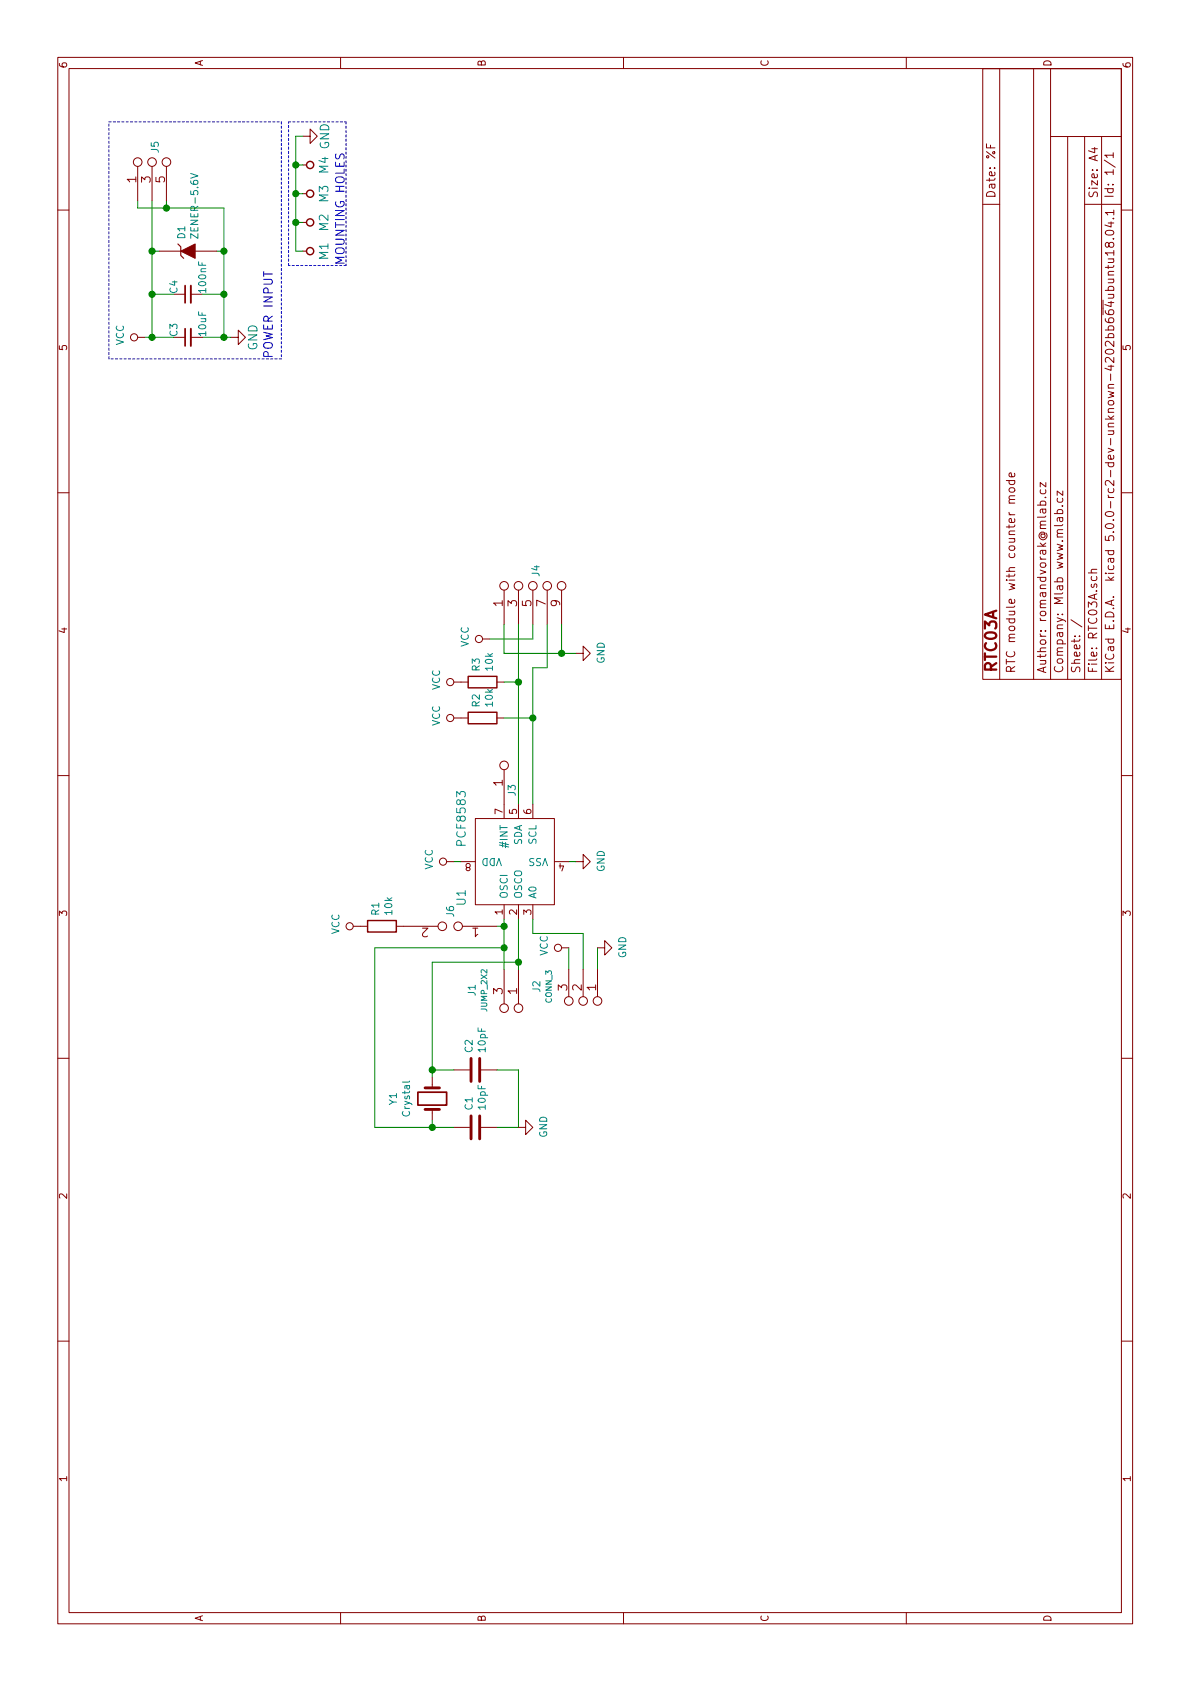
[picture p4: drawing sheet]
<svg xmlns="http://www.w3.org/2000/svg" width="210mm" height="297mm" viewBox="0 0 210 297" stroke-linecap="round" stroke-linejoin="round" font-family="sans-serif">
<g fill="none" stroke="#840000" stroke-width=".18">
<path d="M10.2 10.1h189.8v276.8h-189.8zM12.2 12.1h185.9v272.8h-185.9zM60.2 10.1v2M110.1 10.1v2M160.1 10.1v2M173.6 12.1h24.4v107.9h-24.4zM176.6 12.1v107.9M182.6 12.1v107.9M185.6 12.1v107.9M10.2 37.1h2M24.3 29.4v6.1M26.9 29.4v6.1"/>
<path d="M29.4 29.4v6.1M53.5 24.1h1.3v-1.3l1.2 1.3-1.2 1.2v-1.2M53.5 39.3h.6M53.5 34.2h.6M53.5 29.1h.6M173.6 36.1h3M174.2 25.4v.7h1.5M174.9 25.6v.5M185.6 24.1h12.4M188.6 24.1v95.9M191.6 36.1h6.5M191.6 24.1v95.9"/>
<path d="M192.8 26.3h1M193.3 26.1v.9l-1-.4M194.6 24.1v95.9M195 28.3l2 1.3M195.7 39.4h1M196.2 39.2v.9l-1.1-.3M196.6 38.6h.1M196.6 27.4h-1.5l.5 .5M196.6 27v.9M196.7 37.5h-1.5l.5 .5M196.7 37.1v.9M198.1 37.1h1.9"/>
<path d="M24.3 59.6h1.3M28.1 44.4h3.8M30.7 52h2M30.7 59.6h2M33.7 52h2M33.7 59.6h2M34.5 44.4h3.8M40.8 59.6h1.3v-1.3l1.3 1.3-1.3 1.3v-1.3M53.5 44.4h.6M194.8 53v1.4M195.2 51.3h1.5M195.3 40.9a1 1 0 0 1 1.4 .1v.2a.94 .94 0 0 1-1.5 0z"/>
<path d="M195.7 53.5h1M195.7 52h1M195.7 49.3h1M195.7 48.6h1M195.7 46.9v.6M195.7 45.7h1M195.8 51.3l-.1-.4 .3-.3 .6 .1 .1 .2-.1 .4M195.9 43.1v-.1a.48 .48 0 0 1 .7-.1l.1 .2-.1 .5a.48 .48 0 0 1-.7-.1l-.2-.6-.2-.1-.3 .3v.3l.3 .3 .2-.1 .2-.2M196.2 53.2v1l-1.1-.4M196.6 52v.1a.37 .37 0 0 1-.1 .6h-.8M196.6 49.3v.1a.37 .37 0 0 1-.1 .6h-.8M196.6 45.7l.1 .3-.1 .3-.9 .1"/>
<path d="M196.6 42.2h.1M196.7 48h-.8a.37 .37 0 0 0 0 .6M196.7 46.9l-.2 .3h-1.3M196.7 44.7h-1.5l.5 .4M196.7 44.2v.9M10.2 87.1h2M177.7 84.9h1.5M178.2 88.9h1M178.3 86.3l.2-.1h.4l.3 .1v.4l-.3 .3h-.4l-.3-.3zM178.3 84.9l-.1 .4 .3 .3h.4l.3-.1v-.6M179.2 83.6v.4l-.2 .2h-.7v-.6l.3-.1 .1 .7M179.2 88.3h-.9l-.1 .4 .2 .2"/>
<path d="M179.2 87.6h-.8a.35 .35 0 0 0-.2 .3 .35 .35 0 0 0 .2 .4M183.2 89.2h1.5M183.8 89.2l-.1-.4 .3-.3 .6 .2v.5M183.8 86.5l-.1 .5 .3 .2 .6-.1v-.6M184.6 87.9h.1M184.7 85.3v.7l-1-.7v.7M186.8 88l-.1 .5 .3 .2 .6-.1v-.6M187.7 86.8v.7l-1-.7v.7M198.1 87.1h1.9M85.2 112.9h1.3M89 104.3v6.1M91.6 104.3v6.1"/>
<path d="M94.1 104.3v6.1M96.6 104.3v6.1M99.2 104.3v6.1M101.7 115.4h1.3v-1.2l1.3 1.2-1.3 1.3v-1.3M186.8 108.6h.1M187.6 108.6h.1M189.2 109.5l1.9 1.3M192.2 101.2h1.5M192.8 101.9l-.1 .4 .3 .3 .6-.2v-.5M193.7 100.6h-.9l-.1 .4 .2 .2M10.2 137h2M80.2 120.5h2.5"/>
<path d="M80.2 126.9h2.5M87.8 120.5h1.2M87.8 126.9h1.2M89 136v8.6M198.1 137h1.9M78.9 152.2h1.3M81.4 152.2h2.6M84 144.6h13.9v15.2h-13.9zM89 159.8v2.6M91.6 142.1v2.5M91.6 159.8v2.6M94.1 142.1v2.5"/>
<path d="M94.1 159.8v2.6M97.9 152.2h2.6M101.7 152.2h1.3v-1.2l1.3 1.2-1.3 1.3v-1.3M62.4 163.7h2.5M70 163.7h7.4M81.7 163.7h6.1M89 171.3v6.1M91.6 171.3v6.1M99.2 167.5h1.3M100.5 171.3v4.8M103 171.3v4.8M105.5 167.5h1.3v-1.3l1.3 1.3-1.3 1.2v-1.2"/>
<path d="M105.5 171.3v4.8M10.2 187h2M76.3 190.3v1.9M76.3 196v1.9M80.2 199.2h2.7M80.2 189h2.7M85 199.2h2.8M85 189h2.8M91.6 199.2h1.2v-1.3l1.3 1.3-1.3 1.3v-1.3M198.1 187h1.9M10.2 237h2M198.1 237h1.9"/>
<path d="M60.2 284.9v2M110.1 284.9v2M160.1 284.9v2"/>
<circle cx="24.3" cy="28.6" r=".76"/>
<circle cx="26.9" cy="28.6" r=".76"/>
<circle cx="29.4" cy="28.6" r=".76"/>
<circle cx="23.7" cy="59.6" r=".63"/>
<circle cx="84.6" cy="112.9" r=".63"/>
<circle cx="89" cy="103.5" r=".76"/>
<circle cx="91.6" cy="103.5" r=".76"/>
<circle cx="94.1" cy="103.5" r=".76"/>
<circle cx="96.6" cy="103.5" r=".76"/>
<circle cx="99.2" cy="103.5" r=".76"/>
<circle cx="79.5" cy="126.9" r=".63"/>
<circle cx="79.5" cy="120.5" r=".63"/>
<circle cx="89" cy="135.2" r=".76"/>
<circle cx="78.2" cy="152.2" r=".63"/>
<circle cx="61.8" cy="163.7" r=".63"/>
<circle cx="78.1" cy="163.7" r=".76"/>
<circle cx="80.9" cy="163.7" r=".76"/>
<circle cx="89" cy="178.1" r=".76"/>
<circle cx="91.6" cy="178.1" r=".76"/>
<circle cx="98.6" cy="167.5" r=".63"/>
<circle cx="100.5" cy="176.9" r=".76"/>
<circle cx="103" cy="176.9" r=".76"/>
<circle cx="105.5" cy="176.9" r=".76"/>
</g>
<g fill="none" stroke="#840000" stroke-width=".25">
<path d="M82.7 119.5h5.1v2h-5.1zM82.7 125.8h5.1v2.1h-5.1zM64.9 162.6h5.1v2.1h-5.1z"/>
<circle cx="54.8" cy="39.3" r=".63"/>
<circle cx="54.8" cy="29.1" r=".63"/>
<circle cx="54.8" cy="34.2" r=".63"/>
<circle cx="54.8" cy="44.4" r=".63"/>
</g>
<path d="M33.7 50.5v3M33.7 58.1v3" fill="none" stroke="#840000" stroke-width=".33"/>
<path d="M32.7 50.5v3M32.7 58.1v3M73.8 193h5.1v2.3h-5.1z" fill="none" stroke="#840000" stroke-width=".3"/>
<path d="M75.1 192.2h2.5M75.1 196h2.5M83.2 187v4.1M83.2 197.2v4M84.7 187v4.1M84.7 197.2v4" fill="none" stroke="#840000" stroke-width=".51"/>
<path d="M33.7 30.6l1.3 .5-1.3 .4M35 41.3v.8l-1.3-.8v.8M72.3 191l-.1 .2h-1.1" fill="none" stroke="#008484" stroke-width=".18"/>
<g fill="none" stroke="#008400" stroke-width=".18">
<path d="M24.3 35.5v1.3h15.2v22.8M26.9 35.5v24.1M29.4 35.5v1.3M52.2 39.3h1.3M52.2 34.2h1.3M52.2 29.1h1.3M53.5 24.1h-1.3v20.3h1.3M25.6 59.6h5.1M26.9 44.4h1.2M26.9 52h3.8M35.7 59.6h5.1M35.7 52h3.8"/>
<path d="M38.3 44.4h1.2M89 110.4v5h12.7M91.6 110.4v31.7M94.1 110.4v2.5h-7.6M96.6 110.4v7.6h-2.5v24.1M99.2 110.4v5M89 126.9h5.1M89 120.5h2.6M80.2 152.2h1.2M100.5 152.2h1.2M87.8 163.7h1.2M89 162.4v8.9"/>
<path d="M89 167.5h-22.8v31.7h14M91.6 162.4v8.9M91.6 170h-15.3v20.3M94.1 162.4v2.5h8.9v6.4M100.5 167.5v3.8M105.5 167.5v3.8M76.3 189h3.9M76.3 197.9v1.3M87.8 189h3.8v10.2h-3.8"/>
</g>
<g fill="#008400" stroke="#008400" stroke-width=".25">
<circle cx="52.2" cy="39.3" r=".51"/>
<circle cx="52.2" cy="34.2" r=".51"/>
<circle cx="52.2" cy="29.1" r=".51"/>
<circle cx="26.9" cy="59.6" r=".51"/>
<circle cx="26.9" cy="52" r=".51"/>
<circle cx="26.9" cy="44.4" r=".51"/>
<circle cx="39.5" cy="59.6" r=".51"/>
<circle cx="39.5" cy="52" r=".51"/>
<circle cx="39.5" cy="44.4" r=".51"/>
<circle cx="29.4" cy="36.8" r=".51"/>
<circle cx="99.2" cy="115.4" r=".51"/>
<circle cx="76.3" cy="189" r=".51"/>
<circle cx="76.3" cy="199.2" r=".51"/>
<circle cx="94.1" cy="126.9" r=".51"/>
<circle cx="91.6" cy="120.5" r=".51"/>
<circle cx="89" cy="167.5" r=".51"/>
<circle cx="91.6" cy="170" r=".51"/>
<circle cx="89" cy="163.7" r=".51"/>
</g>
<path d="M19.2 21.5h30.5M49.7 21.5v41.9M51 21.5h10.1M61.1 21.5v25.4M51 46.9v-25.4M61.1 46.9h-10.1M19.2 63.4v-41.9M49.7 63.4h-30.5" fill="none" stroke="#0000c2" stroke-width=".18" stroke-dasharray=".4 .4"/>
<path d="M31.4 43.1l.5 .5v1.5l.5 .5" fill="none" stroke="#840000" stroke-width=".2"/>
<path d="M31.9 44.4l2.6-1.3v2.5z" fill="#840000" stroke="#840000" stroke-width=".18"/>
<text font-size="2.8" fill="#840000" x="176.1" y="119" transform="rotate(-90 176.1 119)">RTC03A</text>
<g font-size="2.1" fill="#840000">
<text x="24.1" y="32.3" transform="rotate(-90 24.1 32.3)">1</text>
<text x="26.6" y="32.3" transform="rotate(-90 26.6 32.3)">3</text>
<text x="29.1" y="32.3" transform="rotate(-90 29.1 32.3)">5</text>
<text x="175.8" y="35.1" transform="rotate(-90 175.8 35.1)">Date: %F</text>
<text x="193.9" y="35.1" transform="rotate(-90 193.9 35.1)">Size: A4</text>
<text x="196.7" y="35.1" transform="rotate(-90 196.7 35.1)">Id: 1/1</text>
<text x="88.8" y="107.1" transform="rotate(-90 88.8 107.1)">1</text>
<text x="91.3" y="107.1" transform="rotate(-90 91.3 107.1)">3</text>
<text x="93.9" y="107.1" transform="rotate(-90 93.9 107.1)">5</text>
<text x="96.4" y="107.1" transform="rotate(-90 96.4 107.1)">7</text>
<text x="98.9" y="107.1" transform="rotate(-90 98.9 107.1)">9</text>
<text x="187.8" y="107.1" transform="rotate(-90 187.8 107.1)">Mlab www.mlab.cz</text>
<text x="179.3" y="119" transform="rotate(-90 179.3 119)">RTC module with counter mode</text>
<text x="184.8" y="119" transform="rotate(-90 184.8 119)">Author: romandvorak@mlab.cz</text>
<text x="187.8" y="119" transform="rotate(-90 187.8 119)">Company:</text>
<text x="190.8" y="119" transform="rotate(-90 190.8 119)">Sheet: /</text>
<text x="193.8" y="119" transform="rotate(-90 193.8 119)">File: RTC03A.sch</text>
<text x="196.8" y="119" transform="rotate(-90 196.8 119)">KiCad E.D.A. kicad 5.0.0-rc2-dev-unknown-4202bb664ubuntu18.04.1</text>
<text x="88.8" y="138.9" transform="rotate(-90 88.8 138.9)">1</text>
<text x="75.7" y="163.9" transform="rotate(-180 75.7 163.9)">2</text>
<text x="84.5" y="163.9" transform="rotate(-180 84.5 163.9)">1</text>
<text x="88.8" y="175.7" transform="rotate(-90 88.8 175.7)">3</text>
<text x="91.3" y="175.7" transform="rotate(-90 91.3 175.7)">1</text>
<text x="100.2" y="175" transform="rotate(-90 100.2 175)">3</text>
<text x="102.7" y="175" transform="rotate(-90 102.7 175)">2</text>
<text x="105.3" y="175" transform="rotate(-90 105.3 175)">1</text>
</g>
<g font-size="2.1" fill="#008484">
<text x="58" y="35.7" transform="rotate(-90 58 35.7)">M3</text>
<text x="58" y="30.6" transform="rotate(-90 58 30.6)">M4 GND</text>
<text x="58" y="40.8" transform="rotate(-90 58 40.8)">M2</text>
<text x="58" y="45.8" transform="rotate(-90 58 45.8)">M1</text>
<text x="45.5" y="62" transform="rotate(-90 45.5 62)">GND</text>
<text x="82.3" y="149.1" transform="rotate(-90 82.3 149.1)">PCF8583</text>
<text x="82.3" y="159.9" transform="rotate(-90 82.3 159.9)">U1</text>
</g>
<g font-size="2.1" fill="#0000c2">
<text x="60.9" y="46.9" transform="rotate(-90 60.9 46.9)">MOUNTING HOLES</text>
<text x="48.2" y="63.4" transform="rotate(-90 48.2 63.4)">POWER INPUT</text>
</g>
<g font-size="1.8" fill="#840000">
<text x="35.8" y="11.8" transform="rotate(-90 35.8 11.8)">A</text>
<text x="85.8" y="11.8" transform="rotate(-90 85.8 11.8)">B</text>
<text x="135.7" y="11.8" transform="rotate(-90 135.7 11.8)">C</text>
<text x="185.7" y="11.8" transform="rotate(-90 185.7 11.8)">D</text>
<text x="11.8" y="12.1" transform="rotate(-90 11.8 12.1)">6</text>
<text x="199.7" y="12.1" transform="rotate(-90 199.7 12.1)">6</text>
<text x="11.8" y="62.1" transform="rotate(-90 11.8 62.1)">5</text>
<text x="199.7" y="62.1" transform="rotate(-90 199.7 62.1)">5</text>
<text x="11.8" y="112.1" transform="rotate(-90 11.8 112.1)">4</text>
<text x="199.7" y="112.1" transform="rotate(-90 199.7 112.1)">4</text>
<text x="88.8" y="143.8" transform="rotate(-90 88.8 143.8)">7</text>
<text x="91.3" y="143.8" transform="rotate(-90 91.3 143.8)">5</text>
<text x="93.9" y="143.8" transform="rotate(-90 93.9 143.8)">6</text>
<text x="83.2" y="152.5" transform="rotate(-180 83.2 152.5)">8</text>
<text x="99.7" y="152.5" transform="rotate(-180 99.7 152.5)">4</text>
<text x="88.8" y="161.6" transform="rotate(-90 88.8 161.6)">1</text>
<text x="91.3" y="161.6" transform="rotate(-90 91.3 161.6)">2</text>
<text x="93.9" y="161.6" transform="rotate(-90 93.9 161.6)">3</text>
<text x="11.8" y="162" transform="rotate(-90 11.8 162)">3</text>
<text x="199.7" y="162" transform="rotate(-90 199.7 162)">3</text>
<text x="11.8" y="212" transform="rotate(-90 11.8 212)">2</text>
<text x="199.7" y="212" transform="rotate(-90 199.7 212)">2</text>
<text x="11.8" y="261.9" transform="rotate(-90 11.8 261.9)">1</text>
<text x="199.7" y="261.9" transform="rotate(-90 199.7 261.9)">1</text>
<text x="35.8" y="286.5" transform="rotate(-90 35.8 286.5)">A</text>
<text x="85.8" y="286.5" transform="rotate(-90 85.8 286.5)">B</text>
<text x="135.7" y="286.5" transform="rotate(-90 135.7 286.5)">C</text>
<text x="185.7" y="286.5" transform="rotate(-90 185.7 286.5)">D</text>
</g>
<g font-size="1.8" fill="#008484">
<text x="28" y="26.9" transform="rotate(-90 28 26.9)">J5</text>
<text x="35" y="41.5" transform="rotate(-90 35 41.5)">ZENER-5.6V</text>
<text x="32.7" y="42.2" transform="rotate(-90 32.7 42.2)">D1</text>
<text x="31.3" y="51.8" transform="rotate(-90 31.3 51.8)">C4</text>
<text x="36.4" y="51.5" transform="rotate(-90 36.4 51.5)">100nF</text>
<text x="31.3" y="59.4" transform="rotate(-90 31.3 59.4)">C3</text>
<text x="36.4" y="59.3" transform="rotate(-90 36.4 59.3)">10uF</text>
<text x="21.9" y="61" transform="rotate(-90 21.9 61)">VCC</text>
<text x="95.3" y="101.8" transform="rotate(-90 95.3 101.8)">J4</text>
<text x="82.8" y="114.3" transform="rotate(-90 82.8 114.3)">VCC</text>
<text x="84.7" y="118.5" transform="rotate(-90 84.7 118.5)">R3</text>
<text x="87.1" y="118.4" transform="rotate(-90 87.1 118.4)">10k</text>
<text x="106.8" y="117.3" transform="rotate(-90 106.8 117.3)">GND</text>
<text x="77.7" y="121.9" transform="rotate(-90 77.7 121.9)">VCC</text>
<text x="84.7" y="124.9" transform="rotate(-90 84.7 124.9)">R2</text>
<text x="87.1" y="124.7" transform="rotate(-90 87.1 124.7)">10k</text>
<text x="77.7" y="128.3" transform="rotate(-90 77.7 128.3)">VCC</text>
<text x="91.1" y="140.6" transform="rotate(-90 91.1 140.6)">J3</text>
<text x="89.7" y="149.5" transform="rotate(-90 89.7 149.5)">#INT</text>
<text x="92.2" y="149.4" transform="rotate(-90 92.2 149.4)">SDA</text>
<text x="94.7" y="149.2" transform="rotate(-90 94.7 149.2)">SCL</text>
<text x="76.4" y="153.7" transform="rotate(-90 76.4 153.7)">VCC</text>
<text x="88.7" y="151.6" transform="rotate(-180 88.7 151.6)">VDD</text>
<text x="96.9" y="151.6" transform="rotate(-180 96.9 151.6)">VSS</text>
<text x="106.8" y="154.1" transform="rotate(-90 106.8 154.1)">GND</text>
<text x="67" y="161.7" transform="rotate(-90 67 161.7)">R1</text>
<text x="69.3" y="161.5" transform="rotate(-90 69.3 161.5)">10k</text>
<text x="80.2" y="162" transform="rotate(-90 80.2 162)">J6</text>
<text x="89.7" y="158.8" transform="rotate(-90 89.7 158.8)">OSCI</text>
<text x="92.2" y="158.8" transform="rotate(-90 92.2 158.8)">OSCO</text>
<text x="94.7" y="158.8" transform="rotate(-90 94.7 158.8)">A0</text>
<text x="59.9" y="165.1" transform="rotate(-90 59.9 165.1)">VCC</text>
<text x="96.7" y="168.9" transform="rotate(-90 96.7 168.9)">VCC</text>
<text x="110.6" y="169.3" transform="rotate(-90 110.6 169.3)">GND</text>
<text x="84" y="175.9" transform="rotate(-90 84 175.9)">J1</text>
<text x="95.4" y="175.3" transform="rotate(-90 95.4 175.3)">J2</text>
<text x="83.5" y="185.9" transform="rotate(-90 83.5 185.9)">C2</text>
<text x="85.8" y="185.8" transform="rotate(-90 85.8 185.8)">10pF</text>
<text x="70.1" y="195.2" transform="rotate(-90 70.1 195.2)">Y1</text>
<text x="72.4" y="197.1" transform="rotate(-90 72.4 197.1)">Crystal</text>
<text x="83.5" y="196.1" transform="rotate(-90 83.5 196.1)">C1</text>
<text x="85.8" y="195.9" transform="rotate(-90 85.8 195.9)">10pF</text>
<text x="96.6" y="201" transform="rotate(-90 96.6 201)">GND</text>
</g>
<g font-size="1.4" fill="#008484">
<text x="86" y="178.6" transform="rotate(-90 86 178.6)">JUMP_2X2</text>
<text x="97.5" y="177.2" transform="rotate(-90 97.5 177.2)">CONN_3</text>
</g>
</svg>
